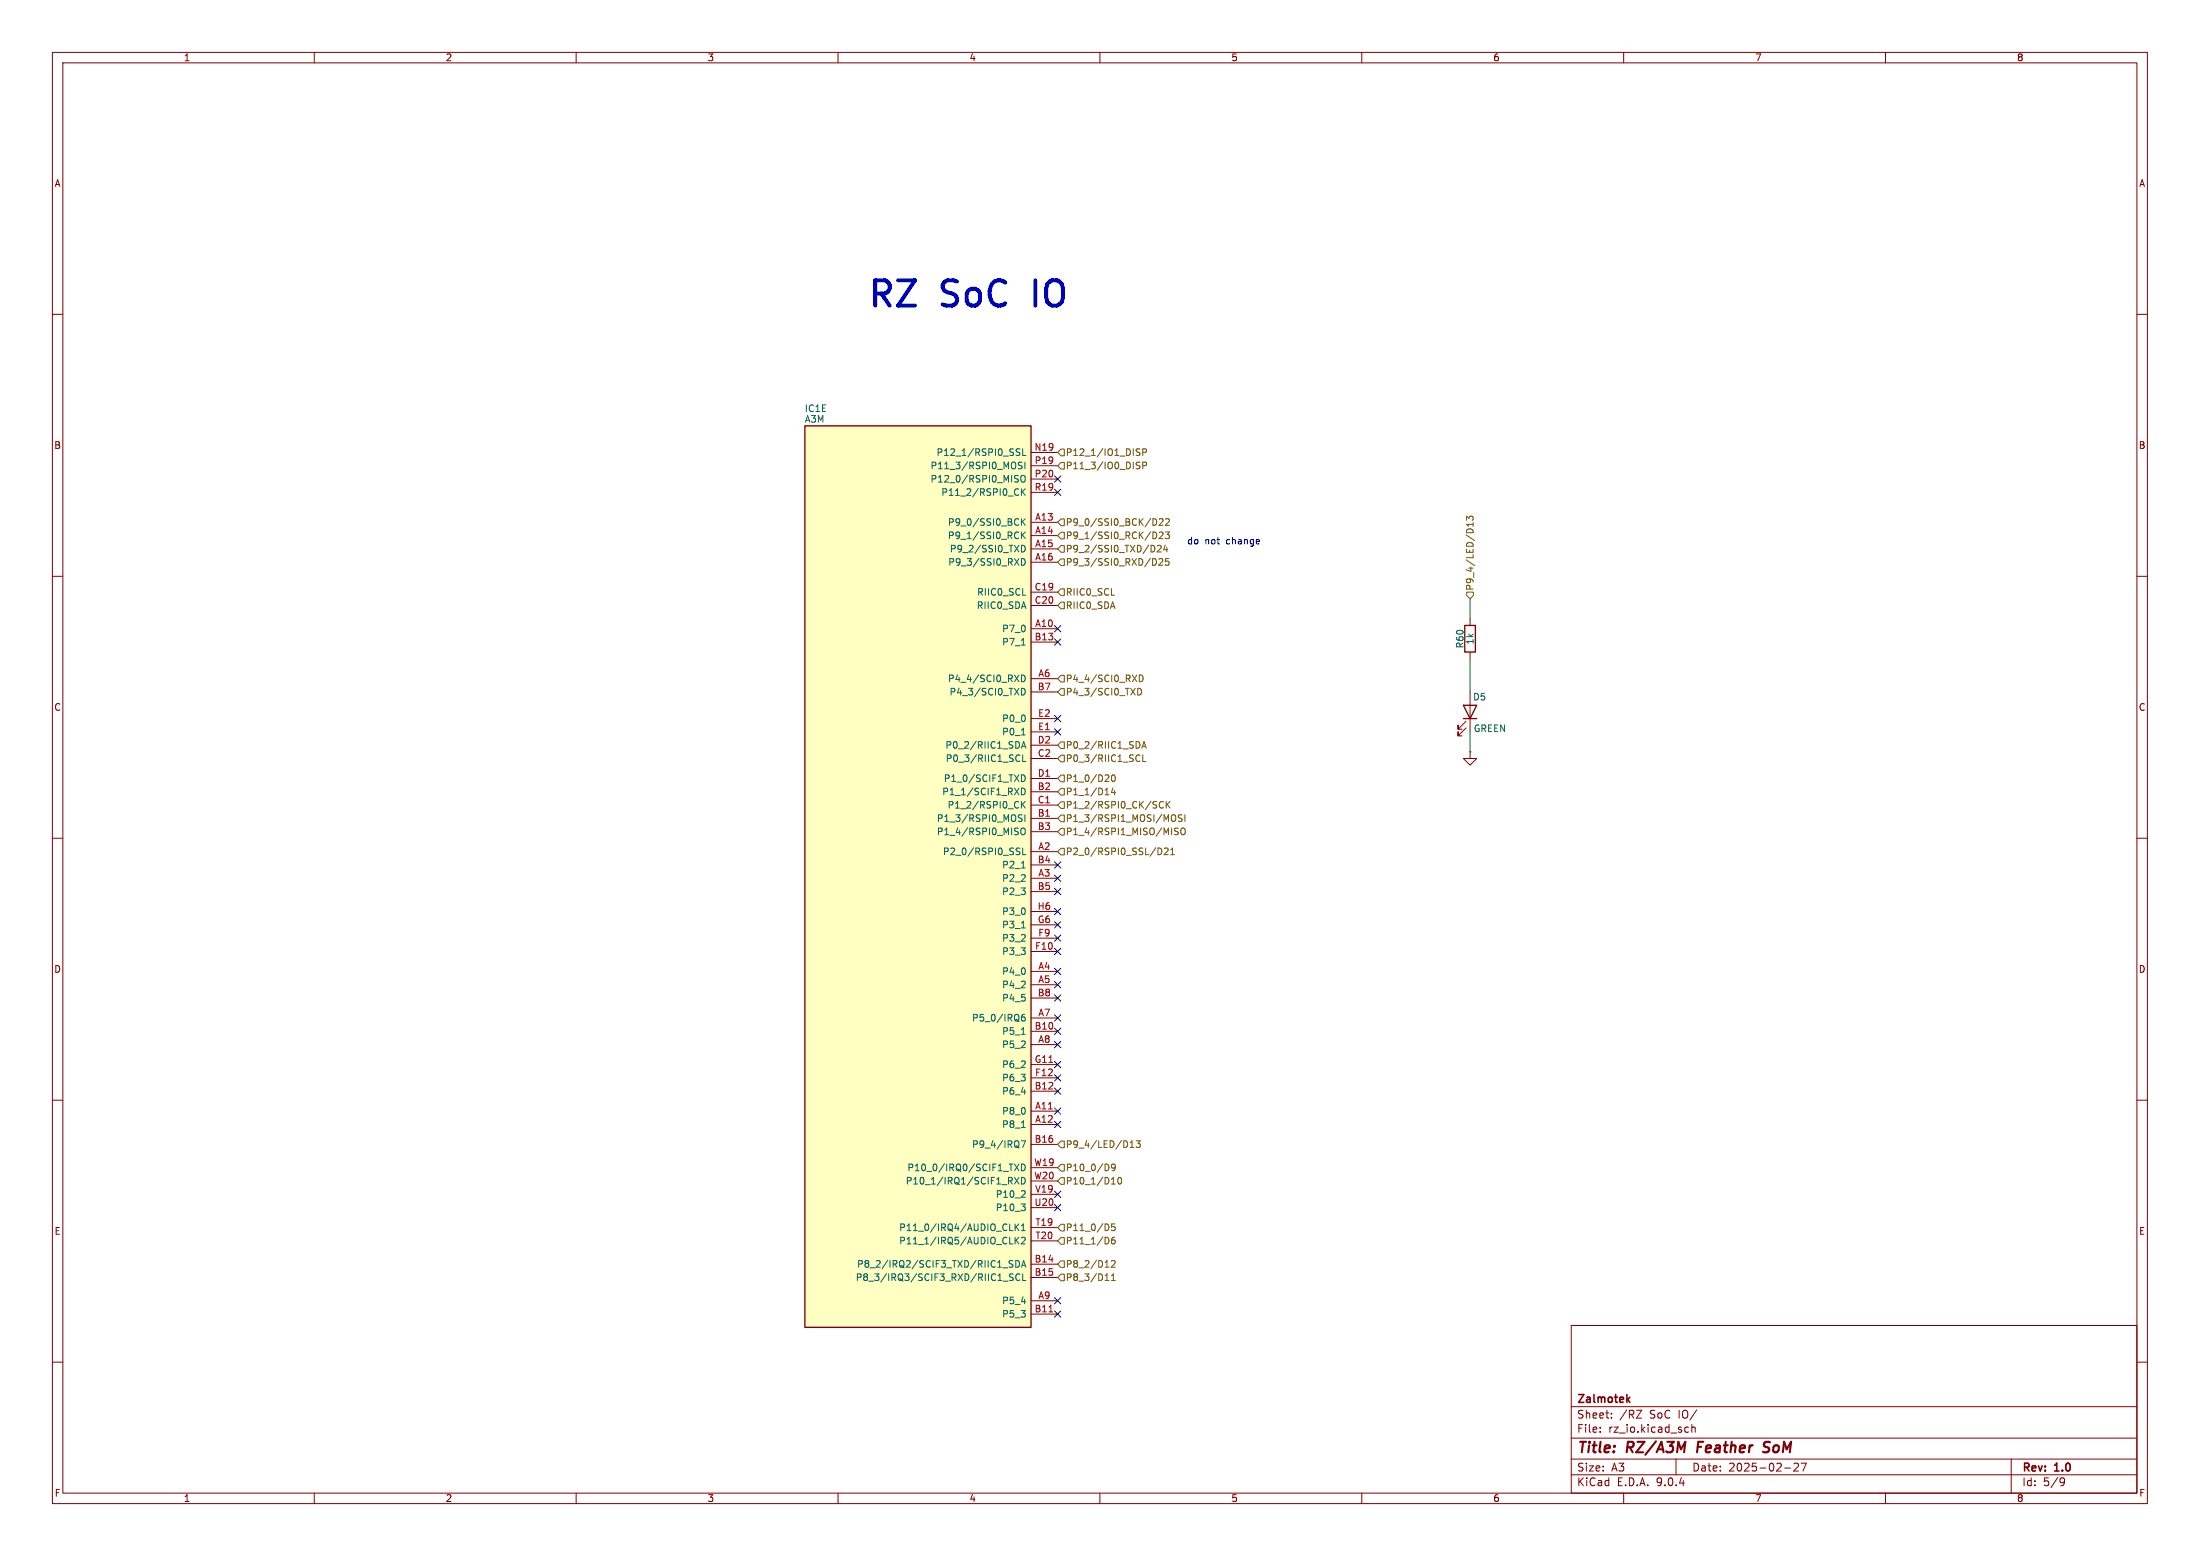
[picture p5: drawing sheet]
<svg xmlns="http://www.w3.org/2000/svg" width="297mm" height="210mm" viewBox="0 0 297 210" stroke-linecap="round" stroke-linejoin="round" font-family="sans-serif">
<g fill="none" stroke="#840000" stroke-width=".14">
<path d="M7.1 7.1h282.8v195.8h-282.8zM8.5 8.5h280v193h-280zM42.4 7.1v1.4M77.8 7.1v1.4M113.1 7.1v1.4M148.5 7.1v1.4M183.8 7.1v1.4M219.2 7.1v1.4M254.6 7.1v1.4M7.1 42.4h1.4M288.5 42.4h1.4M7.1 77.8h1.4"/>
<path d="M288.5 77.8h1.4M197.9 98.2l-1.1 1.1v-.5v.5h.6M197.9 97.3l-1.1 1.1v-.5v.5h.6M198.5 83.5v.9M198.5 88v.9M198.5 93.4v5.4M7.1 113.1h1.4M198.5 101.5v.9h.9l-.9 .9-.9-.9h.9M198.5 101.5h.1M288.5 113.1h1.4M7.1 148.5h1.4M288.5 148.5h1.4"/>
<path d="M212.1 178.9h76.4v22.6h-76.4zM7.1 183.8h1.4M212.1 199h76.4M212.1 196.9h76.4M212.1 194.1h76.4M212.1 189.9h76.4M216 193.2v.1M216 192.7v.1M217.5 191.3v.1M217.5 190.7v.1M220.9 190.3h.7l-.7 1.1h.7M226.3 196.9v2.1"/>
<path d="M227.6 192.6l.3 .1M227.9 193.3h-.3M228.4 192.7l.2-.1 .2 .1 .1 .6M228.4 192.2v1.1M240.9 198.1h.8M242.2 197.6l.4-.1 .1 .1 .1 .2-.7 .7h.7M243.2 197.5h.7l-.5 1M271.5 196.9v4.6M278.3 199.5l.4 .1a.7 .7 0 0 1-.3 .9h-.2M278.7 199.9l-.2 .2h-.2M288.5 183.8h1.4M42.4 201.5v1.4"/>
<path d="M77.8 201.5v1.4M113.1 201.5v1.4M148.5 201.5v1.4M183.8 201.5v1.4M219.2 201.5v1.4M254.6 201.5v1.4"/>
</g>
<path d="M229.3 194.6l-.2 1.4M238.7 195.9a.6 .6 0 0 1-.7 0M238.8 194.6l-.5 .1a.33 .33 0 0 0-.2 .3 .33 .33 0 0 0 .2 .3l.4 .1" fill="none" stroke="#840000" stroke-width=".28"/>
<path d="M219.7 188.9l.3 .4M220 188.6l-.4 .4" fill="none" stroke="#840000" stroke-width=".21"/>
<path d="M197.6 95.2h1.8l-.9 1.8zM197.6 97h1.8M197.7 84.4h1.5v3.6h-1.5z" fill="none" stroke="#840000" stroke-width=".18"/>
<path d="M108.7 57.5h30.5v121.7h-30.5z" fill="#ffffc2"/>
<path d="M108.7 57.5h30.5v121.7h-30.5z" fill="none" stroke="#840000" stroke-width=".18"/>
<g fill="none" stroke="#840000" stroke-width=".14">
<path d="M139.2 61.1h3.6M139.2 62.9h3.6M139.2 64.7h3.6M139.2 66.5h3.6M139.2 70.5h3.6M139.2 72.3h3.6M139.2 74.1h3.6M139.2 75.9h3.6M139.2 79.9h3.6M139.2 81.7h3.6M139.2 84.9h3.6M139.2 86.7h3.6"/>
<path d="M139.2 91.6h3.6M139.2 93.4h3.6M139.2 97h3.6M139.2 98.8h3.6M139.2 100.6h3.6M139.2 102.4h3.6M139.2 105.1h3.6M139.2 106.9h3.6M139.2 108.7h3.6M139.2 110.5h3.6M139.2 112.3h3.6M139.2 114.9h3.6"/>
<path d="M139.2 116.7h3.6M139.2 118.5h3.6M139.2 120.3h3.6M139.2 123h3.6M139.2 124.8h3.6M139.2 126.6h3.6M139.2 128.4h3.6M139.2 131.1h3.6M139.2 132.9h3.6M139.2 134.7h3.6M139.2 137.4h3.6M139.2 139.2h3.6"/>
<path d="M139.2 141h3.6M139.2 143.7h3.6M139.2 145.5h3.6M139.2 147.3h3.6M139.2 150h3.6M139.2 151.8h3.6M139.2 154.5h3.6M139.2 157.6h3.6M139.2 159.4h3.6M139.2 161.2h3.6M139.2 163h3.6M139.2 165.7h3.6"/>
<path d="M139.2 167.5h3.6M139.2 170.6h3.6M139.2 172.4h3.6M139.2 175.6h3.6M139.2 177.4h3.6"/>
</g>
<g fill="none" stroke="#006464" stroke-width=".14">
<path d="M137.3 64.2h.2M137.3 66h.2M137.3 61l.3 .1 .1 .2-.2 .2h-.2M137.3 60.6h.4M137.4 64.7l.1 .1-.1 .2M137.5 66.8l-.2 .1M137.9 73.6a.45 .45 0 0 1 .5 .4 .45 .45 0 0 1-.5 .5zM137.9 75.4a.45 .45 0 0 1 .5 .4 .45 .45 0 0 1-.5 .5zM137.9 66v.9M137.9 70v.9M137.9 71.8v.9M137.9 64.2h.1a.3 .3 0 0 1 .4 .3v.3a.3 .3 0 0 1-.3 .3 .3 .3 0 0 1-.3-.3z"/>
<path d="M138 62.4h-.4l-.1 .1v.2l.4 .2 .1 .2-.2 .2-.3-.1M138 66.3l.4 .6M138 70.4l.4 .5M138 72.2l.4 .5M138.1 60.6v.9h.4M138.4 62.4v.9M138.4 66l-.5 .5M138.4 70l-.5 .5M138.4 71.8l-.5 .5M137.9 91.1a.45 .45 0 0 1 .5 .5 .45 .45 0 0 1-.5 .4zM137.9 92.9a.45 .45 0 0 1 .5 .5 .45 .45 0 0 1-.5 .4zM137.9 87.1h.5"/>
<path d="M137.9 99.2h.5M137.5 110.2l.5 .4-.2 .3-.3-.1M137.5 101.9l.2 .1M137.5 114.9l.2 .2-.2 .3M137.6 114.5h.1M137.7 102.7l-.2 .1M137.9 111.9l.1-.1a.3 .3 0 0 1 .4 .3v.3a.3 .3 0 0 1-.3 .3 .3 .3 0 0 1-.3-.3zM137.9 104.6a.45 .45 0 0 1 .5 .4 .45 .45 0 0 1-.5 .5zM137.9 106.4a.45 .45 0 0 1 .5 .4 .45 .45 0 0 1-.5 .5zM137.9 108.2v.9M137.9 101l.3-.9 .3 .9M137.9 117.2h.5"/>
<path d="M138 100.7h.4M138 110h-.4l-.1 .1M138 108.6l.4 .5M138.1 101.9v.9h.4M138.1 114.5v.9h.4M138.4 110v.9M138.4 108.2l-.5 .5M137.9 125.2h.5M137.9 139.6h.5M138.3 136.9h-.2a.6 .6 0 0 0 0 .9l.3-.1v-.3l-.2-.2h-.1l-.2 .2M137 157.1l.6 .9M137 158.9l.6 .9"/>
<path d="M137.6 157.1l-.6 .9M137.6 158.9l-.6 .9M137.9 154h.6l-.4 .9M137.9 157.1a.45 .45 0 0 1 .5 .5 .45 .45 0 0 1-.5 .4zM137.9 158.9a.45 .45 0 0 1 .5 .5 .45 .45 0 0 1-.5 .4zM137.9 152.2h.5M135.4 172.9h.7M136.3 166.1h.4M136.3 167.9h.4M136.7 170.2l-.3-.1-.1 .1v.3l.4 .1v.3l-.1 .1h-.4M136.8 172l-.4-.1-.1 .1v.3l.4 .1 .1 .3-.2 .1h-.3M137 165.2v.9"/>
<path d="M137 167v.9M137.1 170.1a.45 .45 0 0 1 .5 .5 .45 .45 0 0 1-.5 .4zM137.2 165.6l.4 .5M137.2 167.4l.4 .5M137.6 165.2l-.6 .5M137.6 167l-.6 .5M137.7 172a.43 .43 0 0 0-.6 .3 .43 .43 0 0 0 .4 .5l.2-.1M137.9 162.5h.5l-.3 .3M137.9 171l.3-.9 .3 .9M137.9 167.1l.3-.1 .2 .2-.5 .7h.5M137.9 166.1h.5M137.9 165.5l.3-.3v.9"/>
<path d="M138 170.8h.4M138.1 171.9v.9h.4M138.3 160.7l.1 .2v.2l-.5 .5h.5M138.4 162.9v.4"/>
</g>
<path d="M141.6 177.1h.5" fill="none" stroke="#a90000" stroke-width=".14"/>
<g fill="none" stroke="#725600" stroke-width=".14">
<path d="M142.8 61.1l.4-.5h.5v.9h-.5zM142.8 70.5l.4-.5h.5v.9h-.5zM142.8 74.1l.4-.5h.5v.9h-.5zM142.8 75.9l.4-.5h.5v.9h-.5zM142.8 72.3l.4-.5h.5v.9h-.5zM143.2 62.4h.5v.9h-.5l-.4-.4zM143.2 79.5h.5v.9h-.5l-.4-.5zM153.7 61l.2 .2-.2 .3M153.7 62.8l.2 .2-.2 .3M153.8 60.6h.1M153.8 62.4h.1M154.3 61h.4l.1-.1-.1-.2-.4-.1v.9"/>
<path d="M154.3 62.8h.4l.1-.1-.1-.2-.4-.1v.9M156.1 70.1l.1 .3-.1 .4M156.2 73.7l.4-.1 .2 .3-.6 .6h.6M156.5 75.5l.3-.1 .2 .2-.6 .7h.6M156.5 70.1l.3-.1 .2 .3-.5 .6h.5M156.5 71.9l.3-.1 .2 .3-.5 .6h.5M157.3 73.6l-.2 .6h.6M157.3 71.8h.6l-.3 .3 .2 .1v.4l-.1 .1-.4-.1M157.4 70.1l.3-.1 .2 .3-.6 .6h.6M157.5 73.9v.6M157.8 75.4h-.4l-.1 .4 .1-.1 .3 .1 .1 .1v.3l-.1 .1-.4-.1M198 70.2v-.5l.3 .3 .1-.3h.4l.1 .1-.1 .4"/>
<path d="M198 79.9h.9v.5l-.4 .4-.5-.4zM198.9 70.5v.5M198.9 70.8h-.9l.2 .2M142.8 81.7l.4-.4h.5v.9h-.5zM142.8 91.6l.4-.5h.5v.9h-.5zM142.8 93.4l.4-.5h.5v.9h-.5zM153.6 92.9a.45 .45 0 0 1 .5 .5 .45 .45 0 0 1-.5 .4zM153.8 91.1a.45 .45 0 0 1 .5 .5 .45 .45 0 0 1-.5 .4zM142.8 108.7l.4-.5h.5v.9h-.5zM142.8 110.5l.4-.5h.5v.9h-.5zM142.8 106.9l.4-.5h.5v.9h-.5zM142.8 112.3l.4-.5h.5v.9h-.5z"/>
<path d="M142.8 100.6l.4-.5h.5v.9h-.5zM143.2 104.6h.5v.9h-.5l-.4-.4zM143.2 114.5h.5v.9h-.5l-.4-.5zM143.2 101.9h.5v.9h-.5l-.4-.4zM150.1 104.7l.2-.1a.48 .48 0 0 1 .3 .4 .48 .48 0 0 1-.3 .5l-.3-.4zM150.3 106.3l-.3 .7h.6M150.5 106.7v.6M153.7 101.9l.2 .1M153.9 102.7l-.2 .1M154.1 101l.3-.9 .3 .9M154.2 100.7h.5M154.3 101.9v.9h.4"/>
<path d="M156.5 114.5a.48 .48 0 0 1 .3 .4 .48 .48 0 0 1-.3 .5M157.1 108.3a.43 .43 0 0 0-.6 .3 .43 .43 0 0 0 .4 .5l.2-.1M157.2 114.5h.3l.2 .2-.6 .7h.6M157.4 108.2v.9M157.6 108.6l.4 .5M158 108.2l-.6 .5M158 115.4h.6M158 114.7l.3-.2v.9M158.3 110a.3 .3 0 0 1 .4 .3v.3a.3 .3 0 0 1-.4 .3M159.1 111.8h-.4h-.1v.3l.4 .2 .1 .2-.2 .2-.3-.1M159.5 111.9l.1-.1a.3 .3 0 0 1 .4 .3v.3a.3 .3 0 0 1-.3 .3 .3 .3 0 0 1-.3-.3zM159.6 110h-.4l-.1 .1v.2l.4 .2 .1 .2-.2 .2-.3-.1"/>
<path d="M160 110v.9M142.8 154.5l.4-.5h.5v.9h-.5zM143.2 157.2h.5v.8h-.5l-.4-.4zM143.2 158.9h.5v.9h-.5l-.4-.4zM150 159.8h.6M150.6 157.5l-.2 .2-.3-.1-.1-.1v-.2l.2-.2h.2l.2 .2a.6 .6 0 0 1-.3 .7h-.2M151 159l.1-.1a.48 .48 0 0 1 .3 .5 .48 .48 0 0 1-.3 .4 .6 .6 0 0 1-.1-.8zM152.6 154.9h.5M152.6 154.2l.2-.2v.9M153.4 154h.5l-.3 .3 .3 .1v.4l-.1 .1-.4-.1M142.8 170.6l.4-.4h.5v.9h-.5zM142.8 165.7l.4-.5h.5v.9h-.5z"/>
<path d="M142.8 167.5l.4-.5h.5v.9h-.5zM142.8 172.4l.4-.4h.5v.9h-.5zM149.2 172.8h.5M150 170.2l.4-.1 .2 .3-.6 .6h.6M150 172.8h.6M150 172.2l.3-.3v.9M150.5 167h-.3a.6 .6 0 0 0 0 .9l.3-.1 .1-.3-.2-.2-.3 .1-.1 .1M150.5 165.2h-.4l-.1 .4 .2-.1 .3 .1 .1 .1-.1 .3-.1 .1-.4-.1"/>
</g>
<path d="M198.5 80.8v2.7M198.5 88.9v4.5M198.5 98.8v2.7" fill="none" stroke="#009600" stroke-width=".14"/>
<g fill="none" stroke="#000084" stroke-width=".14">
<path d="M142.4 64.2l.8 .9M142.4 66l.8 .9M143.2 64.2l-.8 .9M143.2 66l-.8 .9M142.4 84.4l.8 .9M142.4 86.2l.8 .9M142.4 98.3l.8 .9M142.4 96.6l.8 .8M143.2 84.4l-.8 .9M143.2 86.2l-.8 .9M143.2 98.3l-.8 .9M143.2 96.6l-.8 .8"/>
<path d="M142.4 118.1l.8 .9M142.4 116.3l.8 .9M142.4 119.9l.8 .9M143.2 118.1l-.8 .9M143.2 116.3l-.8 .9M143.2 119.9l-.8 .9M142.4 138.8l.8 .8M142.4 134.3l.8 .8M142.4 122.6l.8 .9M142.4 130.7l.8 .8M142.4 126.2l.8 .8M142.4 124.4l.8 .9"/>
<path d="M142.4 128l.8 .8M142.4 132.5l.8 .8M142.4 137l.8 .8M143.2 138.8l-.8 .8M143.2 134.3l-.8 .8M143.2 122.6l-.8 .9M143.2 130.7l-.8 .8M143.2 126.2l-.8 .8M143.2 124.4l-.8 .9M143.2 128l-.8 .8M143.2 132.5l-.8 .8M143.2 137l-.8 .8"/>
<path d="M142.4 149.5l.8 .9M142.4 151.3l.8 .9M142.4 146.8l.8 .9M142.4 145l.8 .9M142.4 140.6l.8 .8M142.4 143.2l.8 .9M143.2 149.5l-.8 .9M143.2 151.3l-.8 .9M143.2 146.8l-.8 .9M143.2 145l-.8 .9M143.2 140.6l-.8 .8M143.2 143.2l-.8 .9"/>
<path d="M142.4 160.8l.8 .8M142.4 175.1l.8 .9M142.4 176.9l.8 .9M142.4 162.6l.8 .8M143.2 160.8l-.8 .8M143.2 175.1l-.8 .9M143.2 176.9l-.8 .9M143.2 162.6l-.8 .8"/>
</g>
<g font-size="4.8" fill="#0000c2">
<text x="116.9" y="42.2">RZ</text>
<text x="127.1" y="42.2">SoC</text>
<text x="140.4" y="42.2">IO</text>
</g>
<g font-size="2" fill="#840000">
<text x="212.8" y="196.5">Title:</text>
<text x="219.7" y="196.5">RZ/A3M</text>
<text x="229.7" y="196.5">Feather</text>
<text x="239.2" y="196.5">SoM</text>
</g>
<g font-size="1.5" fill="#840000">
<text x="212.8" y="191.6">Sheet:</text>
<text x="212.8" y="189.6">Zalmotek</text>
<text x="218.6" y="191.6">/RZ</text>
<text x="222.7" y="191.6">SoC</text>
<text x="226.7" y="191.6">IO/</text>
<text x="212.8" y="193.5">File:</text>
<text x="217.1" y="193.5">rz_io.kicad_sch</text>
<text x="212.8" y="200.7">KiCad</text>
<text x="212.8" y="198.7">Size:</text>
<text x="217.5" y="198.7">A3</text>
<text x="218.3" y="200.7">E.D.A.</text>
<text x="223.7" y="200.7">9.0.4</text>
<text x="228.4" y="198.7">Date:</text>
<text x="233.3" y="198.7">2025-02-27</text>
<text x="272.9" y="198.9">Rev:</text>
<text x="272.9" y="200.7">Id:</text>
<text x="275.8" y="200.7">5/9</text>
<text x="277.4" y="198.9">1.0</text>
</g>
<g font-size="1.3" fill="#840000">
<text x="24.7" y="8.4">1</text>
<text x="60.1" y="8.4">2</text>
<text x="95.5" y="8.4">3</text>
<text x="130.8" y="8.4">4</text>
<text x="166.2" y="8.4">5</text>
<text x="201.5" y="8.4">6</text>
<text x="236.9" y="8.4">7</text>
<text x="272.2" y="8.4">8</text>
<text x="7.3" y="25.4">A</text>
<text x="288.7" y="25.4">A</text>
<text x="7.2" y="60.7">B</text>
<text x="288.7" y="60.7">B</text>
<text x="7.2" y="96.1">C</text>
<text x="288.7" y="96.1">C</text>
<text x="7.2" y="131.4">D</text>
<text x="288.7" y="131.4">D</text>
<text x="7.3" y="166.8">E</text>
<text x="288.7" y="166.8">E</text>
<text x="7.3" y="202.1">F</text>
<text x="24.7" y="202.9">1</text>
<text x="60.1" y="202.9">2</text>
<text x="95.5" y="202.9">3</text>
<text x="130.8" y="202.9">4</text>
<text x="166.2" y="202.9">5</text>
<text x="201.5" y="202.9">6</text>
<text x="236.9" y="202.9">7</text>
<text x="272.2" y="202.9">8</text>
<text x="288.7" y="202.1">F</text>
</g>
<g font-size="1.3" fill="#006464">
<text x="108.6" y="55.7">IC1E</text>
<text x="108.6" y="57.2">A3M</text>
<text x="125.6" y="63.5">P11_3/RSPI0_MOSI</text>
<text x="125.6" y="65.3">P12_0/RSPI0_MISO</text>
<text x="126.4" y="61.7">P12_1/RSPI0_SSL</text>
<text x="127" y="67.1">P11_2/RSPI0_CK</text>
<text x="127.9" y="71.1">P9_0/SSI0_BCK</text>
<text x="127.9" y="72.9">P9_1/SSI0_RCK</text>
<text x="127.9" y="76.5">P9_3/SSI0_RXD</text>
<text x="128.2" y="74.7">P9_2/SSI0_TXD</text>
<text x="131.8" y="82.3">RIIC0_SDA</text>
<text x="131.8" y="80.5">RIIC0_SCL</text>
<text x="135.2" y="85.5">P7_0</text>
<text x="135.2" y="87.3">P7_1</text>
<text x="197.7" y="87.6" transform="rotate(-90 197.7 87.6)">R60</text>
<text x="199.1" y="87.1" transform="rotate(-90 199.1 87.1)">1k</text>
<text x="127.9" y="92.2">P4_4/SCI0_RXD</text>
<text x="128.1" y="94">P4_3/SCI0_TXD</text>
<text x="198.8" y="94.7">D5</text>
<text x="127.6" y="101.2">P0_2/RIIC1_SDA</text>
<text x="135.2" y="97.6">P0_0</text>
<text x="135.2" y="99.4">P0_1</text>
<text x="198.9" y="98.9">GREEN</text>
<text x="127.1" y="107.5">P1_1/SCIF1_RXD</text>
<text x="127.3" y="105.7">P1_0/SCIF1_TXD</text>
<text x="127.6" y="103">P0_3/RIIC1_SCL</text>
<text x="126.4" y="111.1">P1_3/RSPI0_MOSI</text>
<text x="126.4" y="112.9">P1_4/RSPI0_MISO</text>
<text x="127.9" y="109.3">P1_2/RSPI0_CK</text>
<text x="127.2" y="115.6">P2_0/RSPI0_SSL</text>
<text x="135.2" y="117.4">P2_1</text>
<text x="135.2" y="119.1">P2_2</text>
<text x="135.2" y="120.9">P2_3</text>
<text x="135.2" y="123.6">P3_0</text>
<text x="135.2" y="125.4">P3_1</text>
<text x="135.2" y="127.2">P3_2</text>
<text x="135.2" y="129">P3_3</text>
<text x="135.2" y="131.7">P4_0</text>
<text x="135.2" y="133.5">P4_2</text>
<text x="135.2" y="135.3">P4_5</text>
<text x="131.2" y="138">P5_0/IRQ6</text>
<text x="135.2" y="139.8">P5_1</text>
<text x="135.2" y="141.6">P5_2</text>
<text x="135.2" y="144.3">P6_2</text>
<text x="135.2" y="146.1">P6_3</text>
<text x="135.2" y="147.9">P6_4</text>
<text x="131.2" y="155.1">P9_4/IRQ7</text>
<text x="135.2" y="150.6">P8_0</text>
<text x="135.2" y="152.4">P8_1</text>
<text x="122.2" y="160">P10_1/IRQ1/SCIF1_RXD</text>
<text x="122.4" y="158.2">P10_0/IRQ0/SCIF1_TXD</text>
<text x="134.4" y="161.8">P10_2</text>
<text x="121.3" y="166.3">P11_0/IRQ4/AUDIO_CLK1</text>
<text x="134.4" y="163.6">P10_3</text>
<text x="115.5" y="173">P8_3/IRQ3/SCIF3_RXD/RIIC1_SCL</text>
<text x="115.6" y="171.2">P8_2/IRQ2/SCIF3_TXD/RIIC1_SDA</text>
<text x="121.3" y="168.1">P11_1/IRQ5/AUDIO_CLK2</text>
<text x="135.2" y="176.2">P5_4</text>
<text x="135.2" y="178">P5_3</text>
</g>
<g font-size="1.3" fill="#a90000">
<text x="139.6" y="60.9">N19</text>
<text x="139.6" y="62.7">P19</text>
<text x="139.6" y="64.5">P20</text>
<text x="139.6" y="66.3">R19</text>
<text x="139.7" y="70.3">A13</text>
<text x="139.7" y="72.1">A14</text>
<text x="139.7" y="73.9">A15</text>
<text x="139.7" y="75.7">A16</text>
<text x="139.6" y="79.7">C19</text>
<text x="139.6" y="81.5">C20</text>
<text x="139.6" y="86.5">B13</text>
<text x="139.7" y="84.7">A10</text>
<text x="140" y="93.2">B7</text>
<text x="140.1" y="91.4">A6</text>
<text x="140" y="100.4">D2</text>
<text x="140.1" y="96.8">E2</text>
<text x="140.1" y="98.6">E1</text>
<text x="140" y="102.2">C2</text>
<text x="140" y="104.9">D1</text>
<text x="140" y="106.7">B2</text>
<text x="140" y="108.5">C1</text>
<text x="140" y="110.3">B1</text>
<text x="140" y="112.1">B3</text>
<text x="140" y="116.6">B4</text>
<text x="140.1" y="114.8">A2</text>
<text x="140.1" y="118.4">A3</text>
<text x="140" y="122.8">H6</text>
<text x="140" y="120.2">B5</text>
<text x="140" y="124.6">G6</text>
<text x="139.7" y="128.2">F10</text>
<text x="140.1" y="126.4">F9</text>
<text x="140.1" y="130.9">A4</text>
<text x="140" y="134.5">B8</text>
<text x="140.1" y="132.7">A5</text>
<text x="140.1" y="137.2">A7</text>
<text x="139.6" y="139">B10</text>
<text x="139.6" y="143.5">G11</text>
<text x="140.1" y="140.8">A8</text>
<text x="139.6" y="147.1">B12</text>
<text x="139.7" y="145.3">F12</text>
<text x="139.7" y="149.8">A11</text>
<text x="139.6" y="154.3">B16</text>
<text x="139.7" y="151.6">A12</text>
<text x="139.5" y="157.4">W19</text>
<text x="139.5" y="159.2">W20</text>
<text x="139.7" y="161">V19</text>
<text x="139.6" y="162.8">U20</text>
<text x="139.7" y="165.5">T19</text>
<text x="139.7" y="167.3">T20</text>
<text x="139.6" y="170.4">B14</text>
<text x="139.6" y="172.2">B15</text>
<text x="139.6" y="177.2">B11</text>
<text x="140.1" y="175.4">A9</text>
</g>
<g font-size="1.3" fill="#725600">
<text x="143.8" y="61.7">P12_1/IO1_DISP</text>
<text x="143.8" y="63.5">P11_3/IO0_DISP</text>
<text x="143.8" y="71.1">P9_0/SSI0_BCK/D22</text>
<text x="143.8" y="74.7">P9_2/SSI0_TXD/D24</text>
<text x="143.8" y="76.5">P9_3/SSI0_RXD/D25</text>
<text x="143.8" y="72.9">P9_1/SSI0_RCK/D23</text>
<text x="143.8" y="82.3">RIIC0_SDA</text>
<text x="143.8" y="80.5">RIIC0_SCL</text>
<text x="199.1" y="79.8" transform="rotate(-90 199.1 79.8)">P9_4/LED/D13</text>
<text x="143.8" y="92.2">P4_4/SCI0_RXD</text>
<text x="143.8" y="94">P4_3/SCI0_TXD</text>
<text x="143.8" y="101.2">P0_2/RIIC1_SDA</text>
<text x="143.8" y="107.5">P1_1/D14</text>
<text x="143.8" y="105.7">P1_0/D20</text>
<text x="143.8" y="103">P0_3/RIIC1_SCL</text>
<text x="143.8" y="109.3">P1_2/RSPI0_CK/SCK</text>
<text x="143.8" y="111.1">P1_3/RSPI1_MOSI/MOSI</text>
<text x="143.8" y="112.9">P1_4/RSPI1_MISO/MISO</text>
<text x="143.8" y="115.6">P2_0/RSPI0_SSL/D21</text>
<text x="143.8" y="155.1">P9_4/LED/D13</text>
<text x="143.8" y="158.2">P10_0/D9</text>
<text x="143.8" y="160">P10_1/D10</text>
<text x="143.8" y="166.3">P11_0/D5</text>
<text x="143.8" y="171.2">P8_2/D12</text>
<text x="143.8" y="168.1">P11_1/D6</text>
<text x="143.8" y="173">P8_3/D11</text>
</g>
<g font-size="1.3" fill="#0000c2">
<text x="160.2" y="73.6">do</text>
<text x="162.7" y="73.6">not</text>
<text x="165.6" y="73.6">change</text>
</g>
</svg>
